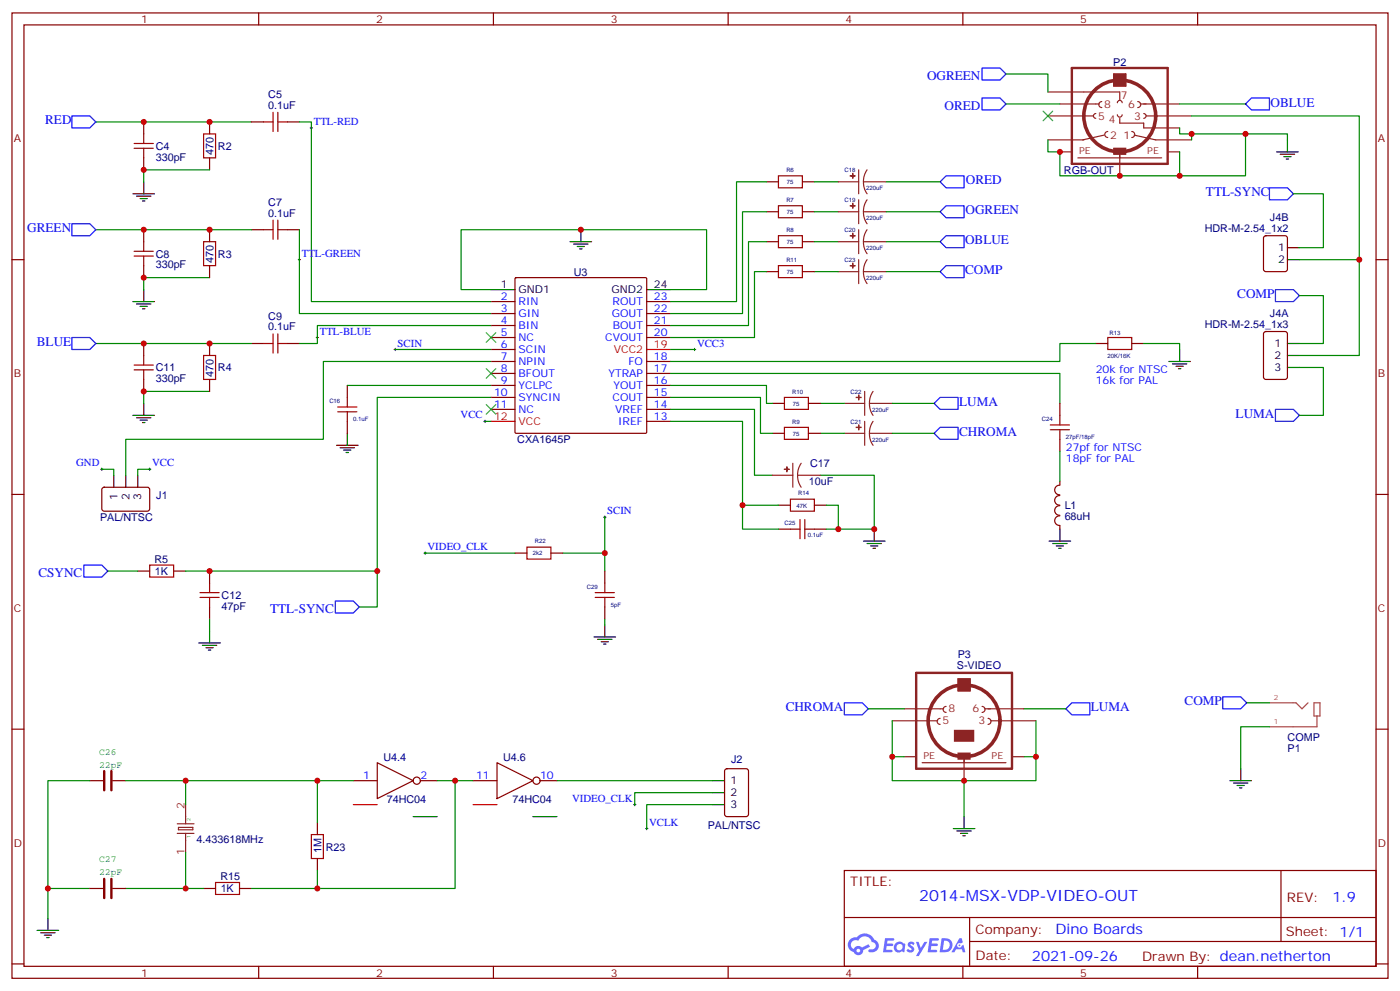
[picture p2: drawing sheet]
<svg xmlns="http://www.w3.org/2000/svg" width="412mm" height="292mm" viewBox="0 0 412 292" stroke-linecap="round" stroke-linejoin="round" font-family="sans-serif">
<g fill="none" stroke="#870000" stroke-width=".35">
<path d="M3.5 3.8h405.4v284.3h-405.4zM7.1 7.3h398.2v277.3h-398.2zM76.2 3.8v3.5M145.3 3.8v3.5M214.5 3.8v3.5M283.6 3.8v3.5M352.8 3.8v3.5M3.5 76.5h3.6M405.3 76.5h3.6M3.5 145.6h3.6M405.3 145.6h3.6M3.5 214.8h3.6"/>
<path d="M405.3 214.8h3.6M248.7 256.4h156.6v28.2h-156.6zM377.3 256.4v20.9M248.7 270.2h156.5M285.6 277.3h119.6M285.6 270.2v14.2M3.5 283.9h3.6M76.2 284.6v3.5M145.3 284.6v3.5M214.5 284.6v3.5M283.6 284.6v3.5M352.8 284.6v3.5"/>
<path d="M405.3 283.9h3.6"/>
</g>
<g fill="#5487ff">
<path d="M267.7 277.6a1.22 1.22 0 0 1 1.7 .2l-.4 .6a.47 .47 0 0 0-.3-.4 .47 .47 0 0 0-.5 .2l.1 .2a1.14 1.14 0 0 1 .8 1.8 1.14 1.14 0 0 1-1.9 0l-.2-.2 .5-.6 .7 .5a.29 .29 0 0 0 .3-.3 .29 .29 0 0 0-.2-.3 1.04 1.04 0 0 1-.6-1.7z"/>
<path d="M260.7 276.3h2.4l.3 .2-.2 .5-1.8 .1-.1 .8h1.5l.3 .4-.3 .4h-1.6l-.2 1.1h1.7l.2 .3-.2 .3-2.6 .1z"/>
<path d="M273.8 276.3h2.4l.3 .2-.1 .5-1.8 .1-.2 .8h1.6l.3 .4-.4 .4h-1.6l-.1 1.1h1.7l.2 .3-.2 .3-2.6 .1z"/>
<path d="M282.6 276.3h.7l.3 1.3-.6 .3a.69 .69 0 0 0-1 .3 .69 .69 0 0 0 .4 .9 .69 .69 0 0 0 .9-.6l.5-.2 .6 2.2h-.8l-.2-.9h-1.8l-.5 .9h-.8z"/>
<path d="M269.8 277.4h.8l.6 1.8 1.1-1.8h.9l-2.6 4.2h-.8l.9-1.5z"/>
<path d="M277.4 276.3l-.6 4.2h1.3a2.11 2.11 0 0 0 2.5-2.1 2.11 2.11 0 0 0-2.5-2.1zM278.1 277.1a1.39 1.39 0 0 1 1.7 1.4 1.39 1.39 0 0 1-1.8 1.3h-.3z"/>
<path d="M263.7 277.9a1.54 1.54 0 0 0-.1 2.2 1.54 1.54 0 0 0 2.2 .1l.6 .3 .3-2.3-.2-.3h-.4a1.49 1.49 0 0 0-2.4 0zM264 278.9a.94 .94 0 0 1 1.8 0 .94 .94 0 0 1-1.8 0z"/>
<path d="M250.4 276.7a2.18 2.18 0 0 0 1.1 3.7 1.44 1.44 0 0 0 1.6 .9 1.44 1.44 0 0 0 1.2-1.4l2-1.1-.5-.7-1.9 1a1.47 1.47 0 0 0-2.4 .4 1.39 1.39 0 0 1-.7-1.9 1.39 1.39 0 0 1 2-.5 2.12 2.12 0 0 1 2.2-1.3 2.12 2.12 0 0 1 1.9 1.7 1.14 1.14 0 0 1 1.1 1.4 1.14 1.14 0 0 1-1.7 .7 .43 .43 0 0 0-.5 .4 .43 .43 0 0 0 .4 .5 1.98 1.98 0 0 0 2.5-1.2 1.98 1.98 0 0 0-1.2-2.6 3.1 3.1 0 0 0-5.3-.6l-.9 .1zM252.3 280a.55 .55 0 0 1 1.1 0 .55 .55 0 0 1-1.1 0z"/>
<circle cx="282.6" cy="278.4" r=".26"/>
</g>
<g fill="none" stroke="#008700" stroke-width=".35">
<path d="M28.2 35.9h45.9M88.2 35.9h3.5v52.9h52.9M296.3 21.8h12.4v5.3M296.3 30.6h15.9M347.5 37.7v1.7h31.7v1.8M347.5 30.6h19.4M351 34.1h49.4v70.6h-17.6M351 39.4v1.8M366.9 39.4v12.4h-54.7v-7.1h-3.5v-3.5M61.7 50h-19.4v3.6M225.8 53.6h-8.8v35.2h-19.4M239.9 53.6h7"/>
<path d="M261.1 53.6h15.8M347.5 44.7v7.1M381 57.1h8.8v15.9h-7M28.2 67.7h45.9M88.2 67.7v24.7h56.4M225.8 62.4h-7.1v30h-21.1M225.8 71.2h-5.3v24.7h-22.9M239.9 62.4h7M239.9 71.2h7M261.1 62.4h15.8M261.1 71.2h15.8M382.8 76.5h17.6"/>
<path d="M61.7 81.8h-19.4v3.5M144.6 95.9h-51.1v5.3h-5.3M144.6 85.3h-8.8v-17.6h72.3v17.6h-10.5M225.8 80h-3.6v19.4h-24.6M239.9 80h7M261.1 80h15.8M382.8 87.1h7v14.1h-7M28.2 101.2h45.9M61.7 115.3h-19.4v3.5M102.3 113.5h42.3M116.4 102.9h28.2M144.6 117.1h-33.5v51.1h-56.4"/>
<path d="M144.6 106.5h-49.4v22.9h-58.2v10.6M197.6 113.5h28.2v5.3h1.7M197.6 117.1h26.4v10.5h3.5M197.6 110h114.6v8.8M197.6 102.9h7M241.7 118.8h7M262.8 118.8h12.4M322.8 101.2h-10.6v5.3h-114.6M336.9 101.2h10.6v1.7M382.8 108.2h7v14.1h-7M30 138.2h3.5v1.8M44.1 138.2h-3.5v1.8"/>
<path d="M142.9 124.1h1.7M197.6 120.6h24.6v19.4h5.3M197.6 124.1h21.1v24.7h10.6M241.7 140h15.8v15.9h-10.6v-7.1h-3.5M241.7 127.6h7M262.8 127.6h12.4M312.2 132.9v8.8M178.2 152.3v10.6h-12.4M218.7 148.8v7.1h10.6M243.4 155.9h3.5M31.7 168.2h8.9M111.1 168.2v10.6h-5.3"/>
<path d="M125.2 162.9h26.5M178.2 162.9v5.3M61.7 182.3v3.5M178.2 182.3v1.8M255.8 208.8h10.5M262.8 212.3v10.6h3.5M301.6 208.8h12.4M305.2 212.3v17.6h-42.4v-7M367.2 207h6.7M373.9 214.1h-8.4v12.3M26.5 229.9h-12.4v40.6M37 229.9h17.7v7.1"/>
<path d="M54.7 229.9h38.8v12.4M93.5 229.9h10.6M128.8 229.9h10.5M134.1 229.9v31.8h-40.6M164 229.9h45.9M209.9 237h-19.4v7.1M209.9 233.5h-22.9v3.5M284 229.9v10.6M301.6 222.9h3.6M54.7 251.1v10.6h-17.7M93.5 256.4v5.3h-19.4M14.1 261.7h12.4"/>
<path d="M54.7 261.7h5.3"/>
</g>
<g fill="none" stroke="#00f" stroke-width=".35">
<path d="M21.2 34.1h5.3l1.7 1.8-1.7 1.8h-5.3zM289.3 28.9h5.3l1.7 1.7-1.7 1.8h-5.3zM289.3 20h5.3l1.7 1.8-1.7 1.8h-5.3zM366.9 30.6l1.8-1.7h5.2v3.5h-5.2zM278.7 51.8h5.3v3.5h-5.3l-1.8-1.7zM373.9 55.3h5.3l1.8 1.8-1.8 1.7h-5.3zM21.2 65.9h5.3l1.7 1.8-1.7 1.7h-5.3zM276.9 62.4l1.8-1.8h5.3v3.5h-5.3zM276.9 71.2l1.8-1.8h5.3v3.6h-5.3zM21.2 99.4h5.3l1.7 1.8-1.7 1.7h-5.3zM276.9 80l1.8-1.8h5.3v3.6h-5.3zM375.7 85.3h5.3l1.8 1.8-1.8 1.7h-5.3z"/>
<path d="M275.2 118.8l1.7-1.7h5.3v3.5h-5.3zM275.2 127.6l1.7-1.7h5.3v3.5h-5.3zM375.7 120.6h5.3l1.8 1.7-1.8 1.8h-5.3zM24.7 166.4h5.3l1.7 1.8-1.7 1.8h-5.3zM98.8 177h5.3l1.7 1.8-1.7 1.8h-5.3zM248.7 207h5.3l1.8 1.8-1.8 1.7h-5.3zM314 208.8l1.7-1.8h5.3v3.5h-5.3zM360.2 205.2h5.3l1.7 1.8-1.7 1.8h-5.3z"/>
</g>
<g fill="none" stroke="#8c2424" stroke-width=".35">
<path d="M308.7 34.1h13.4M308.7 27.1h21.1v2.5M312.2 30.6h11.6M322.8 33.4a.71 .71 0 0 0-.7 .7 .71 .71 0 0 0 .7 .8M324.6 29.9a.88 .88 0 0 0-.9 .9 .88 .88 0 0 0 .9 .9M325.3 39.8l-6.4 1.4M326.3 38.7a.88 .88 0 0 0-.9 .9 .88 .88 0 0 0 .9 .9M328.1 21.8h3.5v3.5h-3.5zM329.1 33.8a.71 .71 0 0 0 .7 .7 .71 .71 0 0 0 .8-.7M329.1 30.3a.71 .71 0 0 1 .7-.7 .71 .71 0 0 1 .8 .7M329.8 34.9v1.4h7.1v1.4h10.6M333.4 38.7a.88 .88 0 0 1 .9 .9 .88 .88 0 0 1-.9 .9"/>
<path d="M334.1 39.8l6.3 1.4h10.6M335.1 29.9a.88 .88 0 0 1 .9 .9 .88 .88 0 0 1-.9 .9M335.8 30.6h11.7M336.9 33.4a.71 .71 0 0 1 .7 .7 .71 .71 0 0 1-.7 .8M337.6 34.1h13.4M246.9 53.6h6M252.9 50v7.1M252.9 58.8v7.1M254.4 53.6l.2 1.8 .8 1.7M254.4 53.6h6.7M255.4 50l-.8 1.7-.2 1.9M255.4 58.8l-.8 1.7-.2 1.9"/>
<path d="M308.7 41.2h10.6M312.2 44.7h3.5M317.5 46.5h24.7M329.8 44.7v7.1M344 44.7h3.5M246.9 62.4h6M246.9 71.2h6M252.9 67.7v7M252.9 76.5v7M254.4 62.4l.2 1.8 .8 1.7M254.4 71.2l.2 1.8 .8 1.7M254.4 62.4h6.7"/>
<path d="M254.4 71.2h6.7M255.4 67.7l-.8 1.6-.2 1.9M255.4 76.5l-.8 1.7-.2 1.8M246.9 80h6M254.4 80l.2 1.9 .8 1.6M254.4 80h6.7M248.7 118.8h6M254.7 115.3v7M256.1 118.8l.3 1.9 .8 1.6M256.1 118.8h6.7M257.2 115.3l-.8 1.7-.3 1.8M227.5 140h6"/>
<path d="M233.5 136.5v7M234.9 140l.3 1.8 .8 1.7M234.9 140h6.8M236 136.5l-.8 1.6-.3 1.9M248.7 127.6h6M254.7 124.1v7.1M256.1 127.6l.3 1.9 .8 1.7M256.1 127.6h6.7M257.2 124.1l-.8 1.7-.3 1.8M282.2 200h3.6v3.5h-3.6zM262.8 212.3h13.4M266.3 208.8h11.7"/>
<path d="M276.9 211.6a.88 .88 0 0 0-.9 .9 .88 .88 0 0 0 .9 .9M278.7 208.1a.88 .88 0 0 0-.9 .9 .88 .88 0 0 0 .9 .8M289.3 208.1a.88 .88 0 0 1 .9 .9 .88 .88 0 0 1-.9 .8M290 208.8h11.6M291 211.6a.88 .88 0 0 1 .9 .9 .88 .88 0 0 1-.9 .9M291.7 212.3h13.5M54.7 237v5.6M266.3 222.9h3.6M271.6 224.6h24.7M284 222.9v7M298.1 222.9h3.5M52.2 242.6h4.9"/>
<path d="M52.2 245.5h4.9M52.6 243.7h4.2v.7h-4.2zM54.7 245.5v5.6"/>
</g>
<path d="M315.7 20h28.3v28.3h-28.3zM269.9 198.2h28.2v28.2h-28.2z" fill="none" stroke="#8c2424" stroke-width=".71"/>
<g fill="none" stroke="#8c2424" stroke-width="1.1">
<circle cx="329.8" cy="34.1" r="10.6"/>
<circle cx="284" cy="212.3" r="10.6"/>
</g>
<g fill="#8c2424" stroke="#8c2424" stroke-width=".35">
<path d="M328.1 21.8h3.5v3.5h-3.5z"/>
<path d="M328.1 43.7h3.5v1.7h-3.5z"/>
<path d="M251.2 51.1v1.4z"/>
<path d="M250.5 51.8h1.4z"/>
<path d="M251.2 59.9v1.4z"/>
<path d="M250.5 60.6h1.4z"/>
<path d="M251.2 68.7v1.4z"/>
<path d="M250.5 69.4l1.4 .1z"/>
<path d="M252.9 125.2l.1 1.4z"/>
<path d="M252.2 125.9h1.4z"/>
<path d="M252.9 116.3l.1 1.5z"/>
<path d="M252.2 117.1h1.4z"/>
<path d="M251.2 77.5v1.5z"/>
<path d="M250.5 78.2l1.4 .1z"/>
<path d="M282.2 200h3.6v3.5h-3.6z"/>
<path d="M282.2 221.8h3.6v1.8h-3.6z"/>
<path d="M281.2 215.1h5.6v3.2h-5.6z"/>
<path d="M231.8 137.5v1.4z"/>
<path d="M231.1 138.2l1.4 .1z"/>
</g>
<g fill="none" stroke="#000" stroke-width=".35">
<path d="M39.2 57.1h6.3M40.2 57.8h4.2M41.3 58.5h2.1M42 59.2h.7M42.3 53.6v3.5M376.1 44.7h6.3M377.1 45.4h4.3M378.2 46.1h2.1M378.9 46.8h.7M379.2 41.2v3.5M167.9 71.2h6.4M169 71.9h4.2"/>
<path d="M170 72.6h2.2M170.7 73.3h.7M171.1 67.7v3.5M379.2 73h3.6M379.2 76.5h3.6M39.2 88.8h6.3M40.2 89.5h4.2M41.3 90.2h2.1M42 90.9h.7M42.3 85.3v3.5M144.6 85.3h7.1M190.5 85.3h7.1"/>
<path d="M42.3 118.8v3.5M344.3 106.5h6.4M345.4 107.2h4.2M346.4 107.9h2.1M347.1 108.6h.7M347.5 102.9v3.6M379.2 108.2h3.6M379.2 101.2h3.6M379.2 104.7h3.6M33.5 140v3.5M37 140v3.5M39.2 122.3h6.3"/>
<path d="M40.2 123h4.2M40.6 140v3.5M41.3 123.8h2.1M42 124.5h.7M99.1 131.2h6.4M100.2 131.9h4.2M101.2 132.6h2.2M102 133.3h.7M102.3 127.6v3.6M254.4 159.4h6.3M257.5 155.9v3.5M309 159.4h6.4"/>
<path d="M312.2 155.9v3.5M255.4 160.1h4.2M256.5 160.8h2.1M257.2 161.5h.7M310.1 160.1h4.2M311.1 160.8h2.2M311.9 161.5h.7M58.6 189.4h6.3M59.6 190.1h4.3M60.7 190.8h2.1M61.4 191.5h.7M61.7 185.8v3.6"/>
<path d="M175 187.6h6.3M176 188.3h4.3M177.1 189h2.1M177.8 189.7h.7M178.2 184.1v3.5M209.9 237h3.5M209.9 229.9h3.5M209.9 233.5h3.5M362.3 229.9h6.4M363.4 230.6h4.2M364.4 231.4h2.1M365.1 232.1h.7"/>
<path d="M365.5 226.4v3.5M121.7 240.5h7.1M157 240.5h7M280.8 244.1h6.4M281.9 244.8h4.2M282.9 245.5h2.1M283.6 246.2h.7M284 240.5v3.6M10.9 274h6.4M12 274.7h4.2M13.1 275.4h2.1M13.8 276.2h.7"/>
<path d="M14.1 270.5v3.5"/>
</g>
<path d="M307.3 32.7l2.8 2.9M310.1 32.7l-2.8 2.9M143.2 98l2.8 2.8M146 98l-2.8 2.8M143.2 119.2l2.8 2.8M143.2 108.6l2.8 2.8M146 119.2l-2.8 2.8M146 108.6l-2.8 2.8" fill="none" stroke="#3c3" stroke-width=".35"/>
<g fill="none" stroke="#870000" stroke-width=".35">
<path d="M42.3 35.9v3.5M61.7 35.9v3.5M74.1 35.9h3.5M84.7 35.9h3.5M42.3 46.5v3.5M61.7 46.5v3.5M225.8 53.6h3.5M236.4 53.6h3.5M42.3 67.7v3.5M42.3 78.2v3.6M61.7 67.7v3.5M61.7 78.2v3.6"/>
<path d="M74.1 67.7h3.5M84.7 67.7h3.5M225.8 62.4h3.5M225.8 71.2h3.5M236.4 62.4h3.5M236.4 71.2h3.5M372.4 69.6l.5-.2h5.6l.7 .5v9.4l-.4 .7h-5.9l-.7-.5v-9.4zM144.6 99.4h7.1M144.6 95.9h7.1M144.6 92.4h7.1M144.6 88.8h7.1M151.8 81.9l.2-.1h38.1l.4 .1v45.4l-.2 .3h-38.3l-.3-.2z"/>
<path d="M190.5 99.4h7.1M190.5 95.9h7.1M190.5 92.4h7.1M190.5 88.8h7.1M225.8 80h3.5M236.4 80h3.5M372.4 97.9l.5-.3h5.6l.7 .5v13l-.4 .6-5.9 .1-.7-.5v-12.9zM42.3 101.2v3.5M42.3 111.8v3.5M61.7 101.2v3.5M61.7 111.8v3.5M74.1 101.2h3.5"/>
<path d="M84.7 101.2h3.5M102.3 113.5v3.6M144.6 102.9h7.1M144.6 106.5h7.1M144.6 110h7.1M144.6 117.1h7.1M144.6 113.5h7.1M190.5 106.5h7.1M190.5 110h7.1M190.5 117.1h7.1M190.5 113.5h7.1M227.5 118.8h3.6"/>
<path d="M238.1 118.8h3.6M312.2 118.8v3.5M322.8 101.2h3.5M333.4 101.2h3.5M102.3 124.1v3.5M144.6 120.6h7.1M190.5 124.1h7.1M190.5 120.6h7.1M227.5 127.6h3.6M238.1 127.6h3.6M312.2 129.4v3.5M30.2 143.7l.5-.2 13 .1 .4 .6-.1 5.9-.6 .5-13-.1-.4-.6v-5.7z"/>
<path d="M229.3 155.9h3.5M229.3 148.8h3.5M239.9 155.9h3.5M239.9 148.8h3.5M312.2 149a1.41 1.41 0 0 0-1.5 1.4 1.41 1.41 0 0 0 1.5 1.4M312.2 146a1.41 1.41 0 0 0-1.5 1.4 1.41 1.41 0 0 0 1.5 1.4M312.2 151.9a1.41 1.41 0 0 0-1.5 1.5 1.41 1.41 0 0 0 1.5 1.4M312.2 142.9a1.41 1.41 0 0 0-1.5 1.4 1.41 1.41 0 0 0 1.5 1.4M312.2 141.7v1.1M312.2 154.8v1.1M40.6 168.2h3.5M51.2 168.2h3.5"/>
<path d="M61.7 168.2v3.5M61.7 178.8v3.5M151.7 162.9h3.5M162.3 162.9h3.5M178.2 168.2v3.5M178.2 178.8v3.5M104.1 229.9h7M111.1 224.6l10.6 5.3-10.6 5.3zM123.8 229.9h5M139.3 229.9h7.1M146.4 224.6l10.6 5.3-10.6 5.3zM159.1 229.9h4.9"/>
<path d="M213.7 226.6l.4-.2h5.7l.6 .4 .1 13-.5 .7h-5.9l-.6-.4-.1-13zM93.5 242.3v3.5M93.5 252.9v3.5M60 261.7h3.5M70.6 261.7h3.5"/>
<circle cx="122.8" cy="229.9" r="1.06"/>
<circle cx="158" cy="229.9" r="1.06"/>
</g>
<path d="M190.5 102.9h7.1M144.6 124.1h7.1M104.1 237h7M139.3 237h7.1" fill="none" stroke="#f00" stroke-width=".35"/>
<g fill="none" stroke="#000" stroke-width=".29">
<path d="M91.4 37.7h.7M91.7 37.3v.7M87.8 76.5h.7M88.2 76.1v.7M93.1 99.4h.7M93.5 99.1v.7M116.1 102.9h.7M116.4 102.6v.7M204.3 102.9h.7M204.6 102.6v.7M29.6 138.2h.7M30 137.9v.7"/>
<path d="M43.7 138.2h.7M44.1 137.9v.7M142.5 124.1h.7M142.9 123.8v.7M177.8 152.3h.7M178.2 152v.7M124.9 162.9h.7M125.2 162.6v.7M186.6 237h.7M187 236.6v.7M190.1 244.1h.8M190.5 243.7v.7"/>
</g>
<g fill="none" stroke="#a10000" stroke-width=".35">
<path d="M42.3 39.4v2.9M60 39.4h3.5v7.1h-3.5zM77.6 35.9h2.8M80.4 33.1v5.6M81.8 35.9h2.9M81.8 33.1v5.6M39.5 43.7h5.7M39.5 42.3h5.7M42.3 43.7v2.8M229.3 51.8h7.1v3.5h-7.1zM39.5 75.4h5.7M39.5 74h5.7"/>
<path d="M42.3 71.2v2.8M42.3 75.4v2.8M60 71.2h3.5v7h-3.5zM77.6 67.7h2.8M80.4 64.8v5.7M81.8 64.8v5.7M81.8 67.7h2.9M229.3 60.6h7.1v3.5h-7.1zM229.3 69.4h7.1v3.6h-7.1zM229.3 78.2h7.1v3.6h-7.1zM80.4 98.4v5.6M81.8 98.4v5.6"/>
<path d="M326.3 99.4h7.1v3.5h-7.1zM39.5 108.9h5.7M39.5 107.5h5.7M42.3 104.7v2.8M42.3 108.9v2.9M60 104.7h3.5v7.1h-3.5zM77.6 101.2h2.8M81.8 101.2h2.9M99.5 119.9h5.6M102.3 117.1v2.8M231.1 117.1h7v3.5h-7zM99.5 121.3h5.6"/>
<path d="M102.3 121.3v2.8M231.1 125.9h7v3.5h-7zM309.4 126.6h5.6M309.4 125.2h5.6M312.2 122.3v2.9M312.2 126.6v2.8M232.8 147h7.1v3.6h-7.1zM232.8 155.9h2.9M235.7 153v5.7M237.1 155.9h2.8M237.1 153v5.7M44.1 166.4h7.1v3.6h-7.1z"/>
<path d="M58.9 176h5.7M58.9 174.6h5.7M61.7 171.7v2.9M61.7 176v2.8M155.2 161.1h7.1v3.6h-7.1zM175.3 176h5.7M175.3 174.6h5.7M178.2 171.7v2.9M178.2 176v2.8M63.5 259.9h7.1v3.6h-7.1zM91.7 245.8h3.5v7.1h-3.5z"/>
</g>
<path d="M26.5 229.9h3.8M33.2 229.9h3.8M26.5 261.7h3.8M33.2 261.7h3.8" fill="none" stroke="#850000" stroke-width=".35"/>
<path d="M30.7 227.1v5.7M32.8 227.1v5.7M30.7 258.9v5.6M32.8 258.9v5.6" fill="none" stroke="#850000" stroke-width=".71"/>
<path d="M373.9 207h7.9l1.7 1.8 1.8-1.8M387.1 207h1.7v3.9h-1.7zM387.9 210.9v3.2h-14" fill="none" stroke="#a64a4a" stroke-width=".35"/>
<g fill="#c00">
<circle cx="366.9" cy="39.4" r=".88"/>
<circle cx="42.3" cy="35.9" r=".88"/>
<circle cx="61.7" cy="35.9" r=".88"/>
<circle cx="61.7" cy="67.7" r=".88"/>
<circle cx="42.3" cy="67.7" r=".88"/>
<circle cx="61.7" cy="101.2" r=".88"/>
<circle cx="42.3" cy="101.2" r=".88"/>
<circle cx="42.3" cy="115.3" r=".88"/>
<circle cx="42.3" cy="81.8" r=".88"/>
<circle cx="42.3" cy="50" r=".88"/>
<circle cx="61.7" cy="168.2" r=".88"/>
<circle cx="171.1" cy="67.7" r=".88"/>
<circle cx="218.7" cy="148.8" r=".88"/>
<circle cx="246.9" cy="155.9" r=".88"/>
<circle cx="14.1" cy="261.7" r=".88"/>
<circle cx="54.7" cy="261.7" r=".88"/>
<circle cx="54.7" cy="229.9" r=".88"/>
<circle cx="93.5" cy="229.9" r=".88"/>
<circle cx="93.5" cy="261.7" r=".88"/>
<circle cx="134.1" cy="229.9" r=".88"/>
<circle cx="305.2" cy="222.9" r=".88"/>
<circle cx="262.8" cy="222.9" r=".88"/>
<circle cx="284" cy="229.9" r=".88"/>
<circle cx="257.5" cy="155.9" r=".88"/>
<circle cx="178.2" cy="162.9" r=".88"/>
<circle cx="329.8" cy="51.8" r=".88"/>
<circle cx="347.5" cy="51.8" r=".88"/>
<circle cx="111.1" cy="168.2" r=".88"/>
<circle cx="351" cy="39.4" r=".88"/>
<circle cx="312.2" cy="44.7" r=".88"/>
<circle cx="400.4" cy="76.5" r=".88"/>
</g>
<text font-size="4.6" fill="#00f" x="270.8" y="265.4">2014-MSX-VDP-VIDEO-OUT</text>
<g font-size="4.2" fill="#00f">
<text x="392.5" y="265.7">1.9</text>
<text x="310.9" y="275.2">Dino Boards</text>
<text x="304" y="283">2021-09-26</text>
</g>
<g font-size="3.9" fill="#00f">
<text x="273.1" y="23.6">OGREEN</text>
<text x="278.2" y="32.4">ORED</text>
<text x="374.3" y="31.4">OBLUE</text>
<text x="13.3" y="36.7">RED</text>
<text x="284.5" y="54.3">ORED</text>
<text x="355.2" y="57.8">TTL-SYNC</text>
<text x="284.4" y="63.1">OGREEN</text>
<text x="8" y="68.4">GREEN</text>
<text x="284.3" y="71.9">OBLUE</text>
<text x="284.3" y="80.8">COMP</text>
<text x="364.5" y="87.8">COMP</text>
<text x="10.9" y="101.9">BLUE</text>
<text x="282.5" y="119.6">LUMA</text>
<text x="364" y="123.1">LUMA</text>
<text x="282.5" y="128.4">CHROMA</text>
<text x="11.3" y="170">CSYNC</text>
<text x="79.6" y="180.6">TTL-SYNC</text>
<text x="231.4" y="209.5">CHROMA</text>
<text x="321.3" y="209.5">LUMA</text>
<text x="348.9" y="207.8">COMP</text>
</g>
<g font-size="3.9" fill="#800">
<text x="250.5" y="261">TITLE:</text>
<text x="379.1" y="265.7">REV:</text>
<text x="287.4" y="275.2">Company:</text>
<text x="378.7" y="275.8">Sheet: 1/1</text>
<text x="287.4" y="282.9">Date:</text>
<text x="336.4" y="282.9">Drawn By: dean.netherton</text>
</g>
<g font-size="3.2" fill="#800">
<text x="41.6" y="6.8">1</text>
<text x="110.8" y="6.8">2</text>
<text x="179.9" y="6.8">3</text>
<text x="249.1" y="6.8">4</text>
<text x="318.2" y="6.8">5</text>
<text x="4.1" y="41.9">A</text>
<text x="405.9" y="41.9">A</text>
<text x="4.1" y="111.1">B</text>
<text x="405.9" y="111.1">B</text>
<text x="4.1" y="180.2">C</text>
<text x="405.9" y="180.2">C</text>
<text x="4.1" y="249.3">D</text>
<text x="405.9" y="249.3">D</text>
<text x="41.6" y="287.6">1</text>
<text x="110.8" y="287.6">2</text>
<text x="179.9" y="287.6">3</text>
<text x="249.1" y="287.6">4</text>
<text x="318.2" y="287.6">5</text>
</g>
<g font-size="3.2" fill="#000080">
<text x="327.9" y="19.5">P2</text>
<text x="79" y="28.9">C5</text>
<text x="79" y="32">0.1uF</text>
<text x="45.9" y="47.3">330pF</text>
<text x="45.9" y="44.1">C4</text>
<text x="62.9" y="45.7" transform="rotate(-90 62.9 45.7)">470</text>
<text x="64.2" y="44.1">R2</text>
<text x="313.4" y="51.2">RGB-OUT</text>
<text x="79" y="63.8">0.1uF</text>
<text x="79" y="60.6">C7</text>
<text x="374.1" y="65.1">J4B</text>
<text x="354.9" y="68.4">HDR-M-2.54_1x2</text>
<text x="45.9" y="75.9">C8</text>
<text x="62.9" y="77.5" transform="rotate(-90 62.9 77.5)">470</text>
<text x="64.2" y="75.9">R3</text>
<text x="45.9" y="79">330pF</text>
<text x="169" y="81.2">U3</text>
<text x="79" y="94.1">C9</text>
<text x="374.1" y="93.4">J4A</text>
<text x="79" y="97.3">0.1uF</text>
<text x="354.9" y="96.6">HDR-M-2.54_1x3</text>
<text x="45.9" y="112.6">330pF</text>
<text x="45.9" y="109.4">C11</text>
<text x="62.9" y="111" transform="rotate(-90 62.9 111)">470</text>
<text x="64.2" y="109.4">R4</text>
<text x="152.4" y="130.6">CXA1645P</text>
<text x="238.6" y="137.6">C17</text>
<text x="238.3" y="142.9">10uF</text>
<text x="46" y="147">J1</text>
<text x="313.6" y="149.9">L1</text>
<text x="29.5" y="153.5">PAL/NTSC</text>
<text x="313.6" y="153.1">68uH</text>
<text x="45.5" y="165.9">R5</text>
<text x="45.6" y="169.4">1K</text>
<text x="65.3" y="179.6">47pF</text>
<text x="65.3" y="176.4">C12</text>
<text x="281.8" y="197.1">S-VIDEO</text>
<text x="282.1" y="193.9">P3</text>
<text x="379.3" y="218.3">COMP</text>
<text x="379.3" y="221.5">P1</text>
<text x="112.9" y="224">U4.4</text>
<text x="148.2" y="224">U4.6</text>
<text x="215.4" y="224.6">J2</text>
<text x="113.9" y="236.4">74HC04</text>
<text x="151" y="236.4">74HC04</text>
<text x="208.5" y="244.1">PAL/NTSC</text>
<text x="57.9" y="248.4">4.433618MHz</text>
<text x="94.7" y="251.4" transform="rotate(-90 94.7 251.4)">1M</text>
<text x="96" y="250.5">R23</text>
<text x="64.9" y="259.3">R15</text>
<text x="65" y="262.9">1K</text>
</g>
<g font-size="3.2" fill="#8d2323">
<text x="330.2" y="29.2">7</text>
<text x="323.5" y="35.2">5</text>
<text x="325.3" y="31.7">8</text>
<text x="332.3" y="31.7">6</text>
<text x="334.1" y="35.2">3</text>
<text x="326.7" y="36.3">4</text>
<text x="327" y="40.9">2</text>
<text x="330.9" y="40.9">1</text>
<text x="279.4" y="209.8">8</text>
<text x="286.5" y="209.8">6</text>
<text x="277.6" y="213.4">5</text>
<text x="288.2" y="213.4">3</text>
<text x="54.3" y="238.4" transform="rotate(-90 54.3 238.4)">2</text>
<text x="54.3" y="251.7" transform="rotate(-90 54.3 251.7)">1</text>
</g>
<g font-size="3.2" fill="#00f">
<text x="92.4" y="36.8">TTL-RED</text>
<text x="88.9" y="75.6">TTL-GREEN</text>
<text x="147.6" y="88.5">2</text>
<text x="152.8" y="89.9">RIN</text>
<text x="180.5" y="89.9">ROUT</text>
<text x="192.6" y="88.5">23</text>
<text x="147.6" y="92">3</text>
<text x="147.6" y="95.5">4</text>
<text x="152.8" y="93.4">GIN</text>
<text x="180.2" y="93.4">GOUT</text>
<text x="192.6" y="95.5">21</text>
<text x="192.6" y="92">22</text>
<text x="94.2" y="98.5">TTL-BLUE</text>
<text x="147.6" y="99.1">5</text>
<text x="152.8" y="100.5">NC</text>
<text x="152.8" y="96.9">BIN</text>
<text x="178.3" y="100.5">CVOUT</text>
<text x="180.5" y="96.9">BOUT</text>
<text x="192.6" y="99.1">20</text>
<text x="117.1" y="102.1">SCIN</text>
<text x="147.6" y="102.6">6</text>
<text x="147.6" y="106.1">7</text>
<text x="152.8" y="104">SCIN</text>
<text x="152.8" y="107.5">NPIN</text>
<text x="185.1" y="107.5">FO</text>
<text x="192.6" y="106.1">18</text>
<text x="205.3" y="102.1">VCC3</text>
<text x="147.6" y="109.6">8</text>
<text x="147.6" y="113.2">9</text>
<text x="152.8" y="111.1">BFOUT</text>
<text x="179.2" y="111.1">YTRAP</text>
<text x="192.6" y="113.2">16</text>
<text x="192.6" y="109.6">17</text>
<text x="322.8" y="110">20k for NTSC</text>
<text x="322.8" y="113.2">16k for PAL</text>
<text x="145.5" y="116.7">10</text>
<text x="152.8" y="114.6">YCLPC</text>
<text x="152.8" y="118.1">SYNCIN</text>
<text x="180.4" y="118.1">COUT</text>
<text x="180.7" y="114.6">YOUT</text>
<text x="192.6" y="116.7">15</text>
<text x="135.7" y="123.2">VCC</text>
<text x="145.5" y="120.2">11</text>
<text x="152.8" y="121.6">NC</text>
<text x="181.2" y="121.6">VREF</text>
<text x="182.1" y="125.2">IREF</text>
<text x="192.6" y="123.8">13</text>
<text x="192.6" y="120.2">14</text>
<text x="22.4" y="137.3">GND</text>
<text x="44.8" y="137.3">VCC</text>
<text x="314" y="132.9">27pf for NTSC</text>
<text x="314" y="136.1">18pF for PAL</text>
<text x="178.9" y="151.4">SCIN</text>
<text x="125.9" y="162">VIDEO_CLK</text>
<text x="107" y="229.6">1</text>
<text x="123.8" y="229.6">2</text>
<text x="140.3" y="229.6">11</text>
<text x="159.1" y="229.6">10</text>
<text x="168.5" y="236.1">VIDEO_CLK</text>
<text x="191.2" y="243.2">VCLK</text>
</g>
<g font-size="3.2">
<text x="376.5" y="74">1</text>
<text x="376.5" y="77.5">2</text>
<text x="147.6" y="84.9">1</text>
<text x="152.8" y="86.4">GND1</text>
<text x="180.1" y="86.4">GND2</text>
<text x="192.6" y="84.9">24</text>
<text x="375.5" y="102.2">1</text>
<text x="375.5" y="105.8">2</text>
<text x="375.5" y="109.3">3</text>
<text x="34.6" y="147.3" transform="rotate(-90 34.6 147.3)">1</text>
<text x="38.1" y="147.3" transform="rotate(-90 38.1 147.3)">2</text>
<text x="41.6" y="147.3" transform="rotate(-90 41.6 147.3)">3</text>
<text x="215.2" y="231">1</text>
<text x="215.2" y="238.1">3</text>
<text x="215.2" y="234.5">2</text>
</g>
<g font-size="3.2" fill="#f00">
<text x="180.8" y="104">VCC2</text>
<text x="192.6" y="102.6">19</text>
<text x="145.5" y="123.8">12</text>
<text x="152.8" y="125.2">VCC</text>
</g>
<g font-size="2.8" fill="#8d2323">
<text x="317.9" y="45.4">PE</text>
<text x="338" y="45.4">PE</text>
<text x="272" y="223.6">PE</text>
<text x="292.1" y="223.6">PE</text>
</g>
<g font-size="2.8" fill="#008484">
<text x="29.2" y="226.1">22pF</text>
<text x="29.2" y="222.3">C26</text>
<text x="29.2" y="257.8">22pF</text>
<text x="29.2" y="254">C27</text>
</g>
<g font-size="2.1" fill="#a54b4b">
<text x="375.3" y="206.3">2</text>
<text x="375.3" y="213.4">1</text>
</g>
<g font-size="1.8" fill="#000080">
<text x="231.6" y="50.7">R6</text>
<text x="248.8" y="50.7">C18</text>
<text x="231.6" y="59.5">R7</text>
<text x="231.8" y="54.2">75</text>
<text x="248.8" y="59.5">C19</text>
<text x="255.1" y="56">220uF</text>
<text x="231.8" y="63">75</text>
<text x="255.1" y="64.8">220uF</text>
<text x="231.6" y="68.3">R8</text>
<text x="231.8" y="71.9">75</text>
<text x="248.8" y="68.3">C20</text>
<text x="231.6" y="77.1">R11</text>
<text x="248.8" y="77.1">C23</text>
<text x="255.1" y="73.6">220uF</text>
<text x="231.8" y="80.7">75</text>
<text x="255.1" y="82.4">220uF</text>
<text x="326.8" y="98.8">R13</text>
<text x="326.2" y="105.4">20K/16K</text>
<text x="97" y="118.8">C16</text>
<text x="233.4" y="115.9">R10</text>
<text x="233.6" y="119.5">75</text>
<text x="250.5" y="115.9">C22</text>
<text x="104.1" y="124.1">0.1uF</text>
<text x="233.4" y="124.8">R9</text>
<text x="250.5" y="124.8">C21</text>
<text x="256.9" y="121.2">220uF</text>
<text x="306.9" y="124.1">C24</text>
<text x="233.6" y="128.3">75</text>
<text x="256.9" y="130">220uF</text>
<text x="314" y="129.4">27pF/18pF</text>
<text x="234.6" y="149.5">47K</text>
<text x="235.2" y="145.9">R14</text>
<text x="231.1" y="154.7">C25</text>
<text x="157.5" y="160">R22</text>
<text x="238" y="158.3">0.1uF</text>
<text x="157" y="163.6">2k2</text>
<text x="172.9" y="173.5">C29</text>
<text x="179.9" y="178.8">5pF</text>
</g>
<g font-size="1.4" fill="#238d23">
<text x="56.1" y="241.9" transform="rotate(-90 56.1 241.9)">2</text>
<text x="56.1" y="246.9" transform="rotate(-90 56.1 246.9)">1</text>
</g>
</svg>
